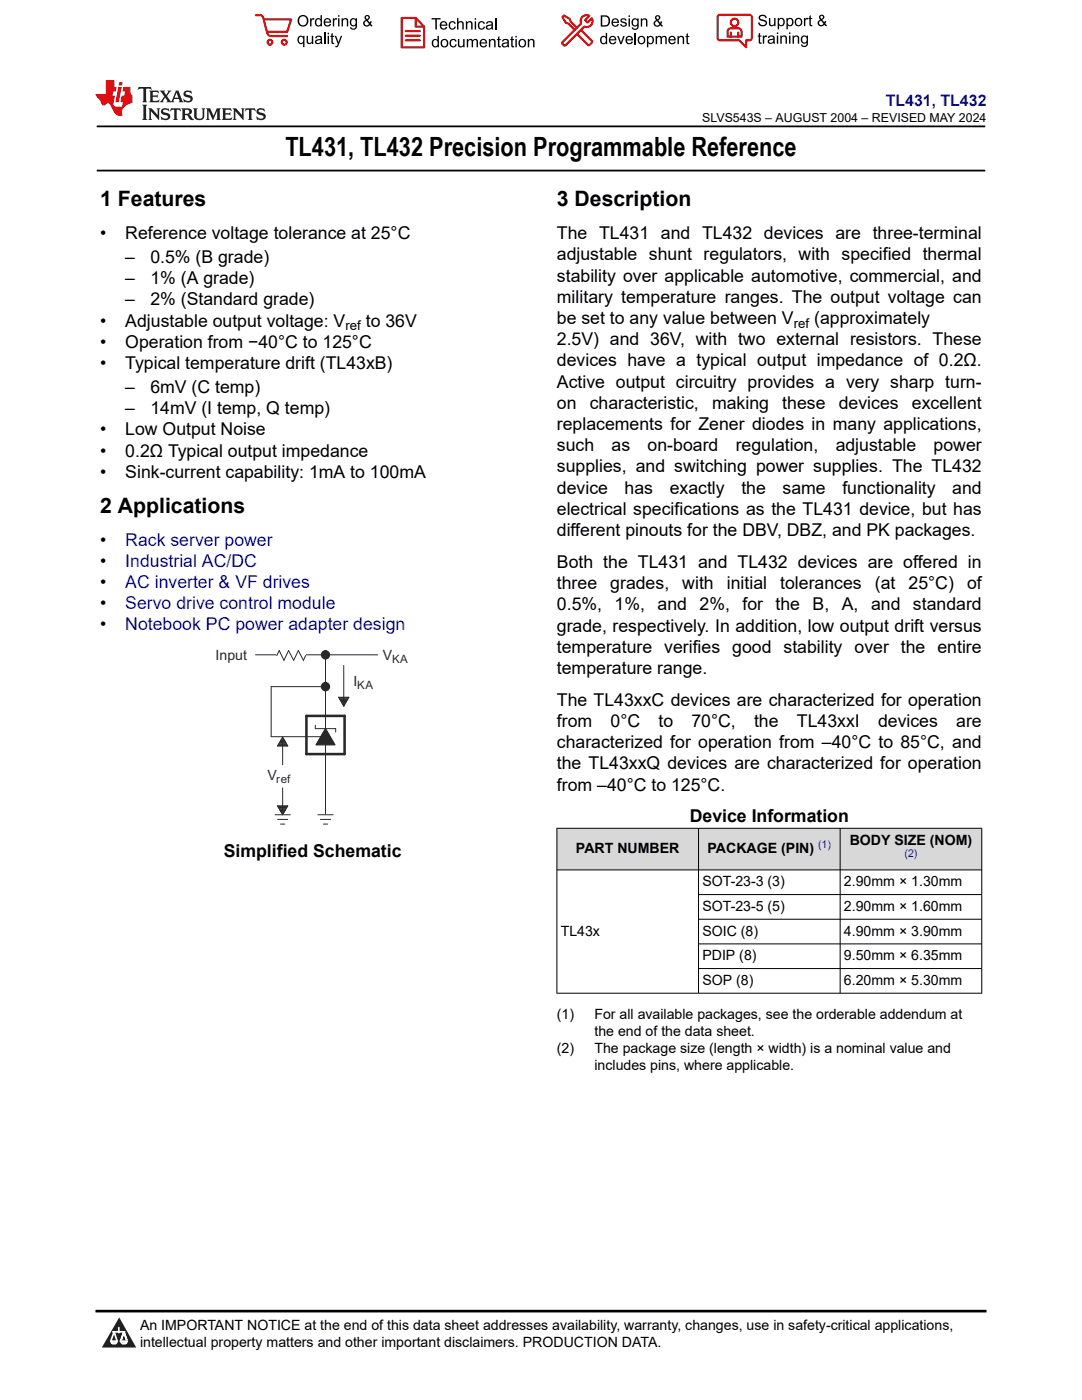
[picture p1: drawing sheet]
<svg xmlns="http://www.w3.org/2000/svg" width="216mm" height="279mm" viewBox="0 0 216 279" stroke-linecap="round" stroke-linejoin="round" font-family="sans-serif">
<path d="M19.3 25.2h177.3M19.3 34h177.3" fill="none" stroke="#000" stroke-width=".35"/>
<path d="M56.4 148.3v13.4" fill="none" stroke="#2b292a" stroke-width=".2"/>
<path d="M51.4 152.9h8.7v4.1h-8.7z" fill-rule="evenodd" fill="#fff"/>
<path d="M51.4 152.9h8.7v4.1h-8.7z" fill="none" stroke="#fff" stroke-width=".34"/>
<g fill="none" stroke="#2b292a" stroke-width=".2">
<path d="M51 130.7h24.4M64.9 130.9v31.5M64.9 137h-10.8v10h10.7M67.6 139.1h2l-1 1.8zM67.7 139.2h1.9M67.7 139.3h1.8M67.7 139.5h1.7M67.8 139.6h1.6M67.9 139.7h1.4M68 139.8h1.2M68.1 140h1.1M68.6 132.8v8.1"/>
<path d="M55.4 148.8h2M55.5 148.7h1.8M55.6 148.5h1.6M55.7 148.3h1.4M55.8 148.2h1.2M55.9 148h1M56 147.8h.8M56.1 147.7h.6M56.1 147.5h.6M56.2 147.4h.4M56.3 147.3h.2M56.4 147.1l1 1.8h-2z"/>
<path d="M62.9 144.7v.7h4.1v.7M64.9 145.4l1.9 3.2h-3.7zM68.2 140.1h.9M68.3 140.3h.6M68.3 140.3h.7M68.3 140.5h.5M68.4 140.6h.4M68.5 140.8h.2M68.6 140.8h.1M54.9 162.6h3M55.4 163.5h2M55.4 160.9h2"/>
<path d="M55.4 160.8h2l-1 1.8zM55.5 161h1.8M55.6 161.2h1.6M55.7 161.4h1.4M55.8 161.5h1.2M55.9 161.7h1M55.9 161.8h1M56 164.5h.8M56 161.9h.8M56.1 162h.6M56.1 162.2h.6M56.2 162.3h.4"/>
<path d="M56.3 162.4h.2M63.4 162.6h3.1M63.9 163.5h2.1M64.5 164.5h.9"/>
</g>
<path d="M61.1 142.9h7.7v7.6h-7.7z" fill="none" stroke="#2b292a" stroke-width=".51"/>
<path d="M64.9 145.4l1.9 3.2h-3.7z" fill="#2b292a"/>
<path d="M64.9 145.4l1.9 3.2h-3.7z" fill="none" stroke="#2b292a" stroke-width=".2"/>
<path d="M55.2 129.8h5.9v2h-5.9z" fill-rule="evenodd" fill="#fff"/>
<path d="M55.2 130.9l.5-1.1 1 2 .9-2 1 2 .9-2 1 2 .5-.9" fill="none" stroke="#2b292a" stroke-width=".2"/>
<circle cx="64.9" cy="130.7" r=".76" fill="#2b292a"/>
<circle cx="64.9" cy="130.7" r=".76" fill="none" stroke="#2b292a" stroke-width=".34"/>
<circle cx="64.9" cy="137" r=".76" fill="#2b292a"/>
<circle cx="64.9" cy="137" r=".76" fill="none" stroke="#2b292a" stroke-width=".34"/>
<g fill="#d8d8d8">
<path d="M111.1 165.3h84.8v8.3h-84.8z" fill-rule="evenodd"/>
<path d="M111.2 165.4h28.1v8.1h-28.1z" fill-rule="evenodd"/>
<path d="M139.4 165.4h28.2v8.1h-28.2z" fill-rule="evenodd"/>
<path d="M167.7 165.4h28.1v8.1h-28.1z" fill-rule="evenodd"/>
</g>
<path d="M111.1 165.3h84.9M111.1 173.6h84.9M111.1 165.2v33.1M139.4 165.2v33.1M139.4 178.5h56.6M167.6 165.2v33.1M195.9 165.2v33.1M139.4 183.5h56.6M139.4 188.4h56.6M139.4 193.3h56.6M196 198.2h-84.9" fill="none" stroke="#000" stroke-width=".2"/>
<path d="M0 0h215.9v23.8h-215.9z" fill-rule="evenodd" fill="#fff"/>
<path d="M27.7 17.4l-.2 .6 .5-.3h.6v.1v2.2l-.2 .4h1l-.2-.4v-2.2v-.1h.5l.5 .3-.1-.6zM29.8 18.1l.2 .4v1.5l-.2 .4h1.9l.1-.6a1.08 1.08 0 0 1-1.3 .2v-.7h.6l.4 .2v-.6l-.4 .2h-.6v-.6l.2-.1a1 1 0 0 1 1 .2l-.1-.5zM31.8 18.1l1 1.1-1 1.2h.9l-.2-.2 .4-.7 .5 .7-.2 .2h1.6l-.2-.2 .1-.4h1l.1 .4-.1 .2h.9l-.2-.3-.8-2h-.5l-1 2.2-.8-1.1 .9-1.1h-.8l.2 .2-.5 .7-.3-.7 .1-.2zM35.2 18.5l.4 1h-.8zM36.8 18.2a.65 .65 0 0 0-.2 .7 .65 .65 0 0 0 .6 .5l.7 .2 .1 .2a.79 .79 0 0 1-.7 .4 .79 .79 0 0 1-.7-.5l.1 .7 .2-.1a.93 .93 0 0 0 1.1 .1 .93 .93 0 0 0 .4-1 1.46 1.46 0 0 0-1.2-.6l-.1-.3a1.09 1.09 0 0 1 1.2 .2l-.2-.6-.1 .1-.6-.2zM28.4 20.9l.2 .4v2.3l-.2 .3h1l-.2-.3v-2.3l.2-.4zM29.6 21.6l.2 .4v1.6l-.2 .3h.8l-.3-.3v-1.4l1.7 1.8v-2l.2-.4h-.8l.2 .2 .1 1.1-1.2-1.3zM32.3 21.8a.65 .65 0 0 0-.2 .7 .65 .65 0 0 0 .7 .4l.6 .2 .1 .2a.79 .79 0 0 1-.7 .4 .79 .79 0 0 1-.7-.5l.1 .7 .2-.1a.93 .93 0 0 0 1.1 .1 .93 .93 0 0 0 .4-.9 1.46 1.46 0 0 0-1.2-.6l-.1-.4a1.09 1.09 0 0 1 1.2 .2l-.2-.6-.1 .1-.6-.1zM34.1 21.6l-.1 .7a.63 .63 0 0 1 .7-.4l.1 1.7-.3 .3h1l-.2-.3v-1.7a.66 .66 0 0 1 .8 .4l-.1-.7zM36.2 21.6l.2 .4v1.6l-.2 .3h.9l-.2-.2v-.7h.5l.1 .2a.79 .79 0 0 0 1.2 .6l-1-.9a.61 .61 0 0 0 .6-.6 .61 .61 0 0 0-.5-.6zM36.9 21.9h.2a.47 .47 0 0 1 .5 .1 .47 .47 0 0 1 .1 .5l-.2 .2h-.6zM38.5 21.6l.2 .2a2.27 2.27 0 0 0 .4 2 1.04 1.04 0 0 0 1.7-.7v-1.3l.2-.2h-.8l.2 .4v1.1a.6 .6 0 0 1-.6 .6 .6 .6 0 0 1-.6-.6v-1.1l.3-.4zM41.1 21.6l.2 .4v1.6l-.2 .3h.7l-.2-.3v-1.5l.9 1.9 .8-1.9v1.5l-.2 .3h1l-.3-.3v-1.6l.3-.4h-.8l-.7 1.5-.7-1.5zM44.3 21.6l.2 .4v1.6l-.2 .3h1.9l.1-.5a1.09 1.09 0 0 1-1.3 .1v-.6h.6l.4 .1v-.6l-.4 .2h-.6v-.6l.2-.1a1.01 1.01 0 0 1 1 .3l-.1-.6zM46.4 21.6l.3 .4v1.6l-.3 .3h.8l-.2-.3v-1.4l1.6 1.8v-2l.2-.4h-.7l.2 .2v1.1l-1.2-1.3zM49 21.6l-.1 .7a.63 .63 0 0 1 .8-.4v1.7l-.3 .3h1l-.2-.3v-1.7a.66 .66 0 0 1 .8 .4l-.1-.7zM51.4 21.8a.65 .65 0 0 0-.2 .7 .65 .65 0 0 0 .6 .4l.6 .2 .2 .2a.79 .79 0 0 1-.8 .4 .79 .79 0 0 1-.6-.5l.1 .7 .2-.1a.93 .93 0 0 0 1 .1 .93 .93 0 0 0 .5-.9 1.46 1.46 0 0 0-1.3-.6l-.1-.4a1.09 1.09 0 0 1 1.3 .2l-.2-.6-.2 .1-.5-.1z" fill="#231f20"/>
<path d="M21.1 16v2.8h-2.1l.1 .3 .9 1a.95 .95 0 0 0 .9 .9 .59 .59 0 0 1 .6-.4 .59 .59 0 0 1 .5 .4l.4 .8a1.59 1.59 0 0 0 2.1 1.3 1.61 1.61 0 0 1 1-2.2l1-.4-.1-1.5a1.59 1.59 0 0 1-.4-1.6h-1.4l-.2 .9h.5l-.1 .8h-.5l-.2 1v.2l.4 .1-.2 .9h-.6a.73 .73 0 0 1-1.1-.7l.3-1.5h-.5l.2-.8h.5l.2-.9h-.5v-1.4zM23.6 17.4l-.6 3h.7l.6-3zM23.8 16.4l-.1 .7h.7l.1-.7z" fill="#ed1c24"/>
<g fill="#000">
<path d="M59.4 4.2a1.12 1.12 0 0 1 2.2 0 1.12 1.12 0 0 1-2.2 0zM59.9 3.5a.89 .89 0 0 0-.1 1.1 .89 .89 0 0 0 1.1 .4 .88 .88 0 0 0 .3-1.3 .88 .88 0 0 0-1.3-.2z" fill-rule="evenodd"/>
<path d="M59.5 7.3l.5-.2 .5 .3v-.3h.3v2.3h-.3v-.8a.74 .74 0 0 1-1 0 .74 .74 0 0 1-.1-1zM59.8 7.5a.57 .57 0 0 0-.2 .7 .57 .57 0 0 0 .8 .2 .57 .57 0 0 0 .1-.7 .57 .57 0 0 0-.7-.2z" fill-rule="evenodd"/>
<path d="M61.9 3.6h.2v.3l.2-.2 .3-.1 .2 .1-.1 .3a.36 .36 0 0 0-.5 0 .36 .36 0 0 0 0 .4v.9h-.3z" fill-rule="evenodd"/>
<path d="M61.2 7.1h.3v.9a.41 .41 0 0 0 .4 .6 .41 .41 0 0 0 .3-.6v-.9h.3v1.7h-.2v-.3a.58 .58 0 0 1-.7 .3 .58 .58 0 0 1-.4-.6z" fill-rule="evenodd"/>
<path d="M63 3.8l.5-.2 .5 .2v-.8h.2v2.3h-.2v-.2a.75 .75 0 0 1-1-.1 .75 .75 0 0 1-.1-1zM63.2 4a.57 .57 0 0 0-.1 .7 .57 .57 0 0 0 .8 .2 .57 .57 0 0 0 .1-.7 .57 .57 0 0 0-.8-.2z" fill-rule="evenodd"/>
<path d="M63 7.3a.74 .74 0 0 1 1-.1 .74 .74 0 0 1 .3 .9v.7h-.3v-.2a.57 .57 0 0 1-.8 .2 .57 .57 0 0 1-.2-.8l1-.3a.41 .41 0 0 0-.4-.4 .41 .41 0 0 0-.4 .4l-.3-.1zM63.2 8.2a.35 .35 0 0 0 .2 .5 .35 .35 0 0 0 .5-.3l.1-.4z" fill-rule="evenodd"/>
<path d="M65.4 6.5h.3v.3h-.3zM65.4 7.1h.3v1.7h-.3z" fill-rule="evenodd"/>
<path d="M64.8 3.8a.76 .76 0 0 1 .9-.1 .76 .76 0 0 1 .4 .8h-1.2a.47 .47 0 0 0 .3 .6 .47 .47 0 0 0 .6-.4l.3 .1a.82 .82 0 0 1-1.3 .3 .82 .82 0 0 1 0-1.3zM65 4l-.1 .3h.9l-.3-.4z" fill-rule="evenodd"/>
<path d="M66.4 3.6h.3v.3l.1-.2 .4-.1 .1 .1-.1 .3a.36 .36 0 0 0-.4 0 .36 .36 0 0 0-.1 .4v.9h-.3z" fill-rule="evenodd"/>
<path d="M66.1 6.7l.3-.1v.5h.3v.3h-.3v.9l.1 .2h.2v.3a.41 .41 0 0 1-.4-.1 .41 .41 0 0 1-.2-.4v-.9h-.2v-.3h.2z" fill-rule="evenodd"/>
<path d="M66.8 7.1h.3l.4 1.4 .5-1.4h.3l-.6 1.7a.57 .57 0 0 1-.8 .6v-.3a.37 .37 0 0 0 .5-.3z" fill-rule="evenodd"/>
<path d="M67.5 3h.2v.3h-.2zM67.5 3.6h.2v1.7h-.2z" fill-rule="evenodd"/>
<path d="M68.2 3.6h.2v.3a.58 .58 0 0 1 .7-.3 .58 .58 0 0 1 .4 .7v1h-.3v-1a.4 .4 0 0 0-.4-.5 .4 .4 0 0 0-.4 .6v.9h-.2z" fill-rule="evenodd"/>
<path d="M70 3.8l.5-.2 .5 .2v-.2h.2v1.5a.71 .71 0 0 1-.5 .8 .71 .71 0 0 1-.8-.5h.2a.46 .46 0 0 0 .6 .3 .46 .46 0 0 0 .3-.6 .78 .78 0 0 1-1.1-.2 .78 .78 0 0 1 .1-1.1zM70.2 4a.53 .53 0 0 0-.1 .8 .53 .53 0 0 0 .8 0 .54 .54 0 0 0 0-.7 .54 .54 0 0 0-.7-.1z" fill-rule="evenodd"/>
<path d="M72.9 3.1a.53 .53 0 0 1 .8 .1 .53 .53 0 0 1-.3 .8l.4 .5 .1-.3 .3 .1-.2 .5 .3 .3-.2 .2-.3-.3a.71 .71 0 0 1-1.2 .1 .71 .71 0 0 1 .4-1.1l-.3-.5zM73 3.5a.3 .3 0 0 0 .6 0 .3 .3 0 0 0-.6 0zM72.9 4.3a.45 .45 0 0 0 0 .7 .45 .45 0 0 0 .7-.2l-.5-.6z" fill-rule="evenodd"/>
<path d="M86.1 3.6h1.8v.3h-.7v2h-.3v-2h-.8z" fill-rule="evenodd"/>
<path d="M86.3 8l.5-.2 .5 .2v-.8h.3v2.2h-.3v-.2a.76 .76 0 0 1-1 0 .76 .76 0 0 1-.1-1zM86.6 8.1a.58 .58 0 0 0-.2 .8 .58 .58 0 0 0 .8 .2 .58 .58 0 0 0 .1-.8 .58 .58 0 0 0-.7-.2z" fill-rule="evenodd"/>
<path d="M88.2 7.9a.81 .81 0 0 1 1.1 .2 .81 .81 0 0 1-.2 1.1 .81 .81 0 0 1-1.1-.1l-.1-.8zM88.3 8.1a.57 .57 0 0 0 0 .9 .57 .57 0 0 0 .8 0 .57 .57 0 0 0 0-.8 .57 .57 0 0 0-.8-.1z" fill-rule="evenodd"/>
<path d="M88 4.4a.77 .77 0 0 1 .9-.1 .77 .77 0 0 1 .4 .8h-1.3a.48 .48 0 0 0 .4 .6 .48 .48 0 0 0 .6-.3h.3a.83 .83 0 0 1-1.3 .4 .83 .83 0 0 1 0-1.4zM88.2 4.6l-.2 .3h1l-.3-.4z" fill-rule="evenodd"/>
<path d="M89.7 4.4a.7 .7 0 0 1 1.2 .3l-.2 .1a.45 .45 0 0 0-.6-.3 .45 .45 0 0 0-.3 .6 .45 .45 0 0 0 .3 .6 .45 .45 0 0 0 .6-.4h.3a.76 .76 0 0 1-1.1 .6 .76 .76 0 0 1-.3-1.1z" fill-rule="evenodd"/>
<path d="M89.9 8a.7 .7 0 0 1 1.2 .3h-.3a.45 .45 0 0 0-.5-.3 .45 .45 0 0 0-.3 .6 .45 .45 0 0 0 .3 .6 .45 .45 0 0 0 .6-.4l.2 .1a.76 .76 0 0 1-1 .5 .76 .76 0 0 1-.4-1.1z" fill-rule="evenodd"/>
<path d="M91.2 3.6h.3v.8a.59 .59 0 0 1 .7-.2 .59 .59 0 0 1 .3 .7v1h-.2v-1a.4 .4 0 0 0-.5-.4 .4 .4 0 0 0-.3 .5v.9h-.3z" fill-rule="evenodd"/>
<path d="M91.4 7.8h.2v.9a.41 .41 0 0 0 .5 .5 .41 .41 0 0 0 .3-.5v-.9h.3v1.6h-.3v-.2a.58 .58 0 0 1-.7 .3 .58 .58 0 0 1-.3-.7z" fill-rule="evenodd"/>
<path d="M93 4.2h.2v.3a.59 .59 0 0 1 .7-.3 .59 .59 0 0 1 .4 .7v1h-.3v-1a.41 .41 0 0 0-.4-.5 .41 .41 0 0 0-.4 .6v.9h-.2z" fill-rule="evenodd"/>
<path d="M93.1 7.8h.3v.2a.56 .56 0 0 1 1 0 .54 .54 0 0 1 .6-.2 .54 .54 0 0 1 .4 .5v1.1h-.3v-1a.34 .34 0 0 0-.3-.4 .34 .34 0 0 0-.4 .3v1.1h-.3v-1a.38 .38 0 0 0-.5-.4 .38 .38 0 0 0-.2 .6v.8h-.3z" fill-rule="evenodd"/>
<path d="M94.7 3.6h.3v.3h-.3zM94.7 4.2h.3v1.7h-.3z" fill-rule="evenodd"/>
<path d="M95.5 4.4a.7 .7 0 0 1 1.3 .3l-.3 .1a.45 .45 0 0 0-.6-.3 .45 .45 0 0 0-.3 .6 .45 .45 0 0 0 .3 .6 .45 .45 0 0 0 .6-.4h.3a.76 .76 0 0 1-1.1 .6 .76 .76 0 0 1-.3-1.1z" fill-rule="evenodd"/>
<path d="M95.9 8a.77 .77 0 0 1 .9-.2 .77 .77 0 0 1 .4 .9h-1.2a.48 .48 0 0 0 .3 .5 .48 .48 0 0 0 .6-.3h.3a.83 .83 0 0 1-1.3 .4 .83 .83 0 0 1 0-1.3zM96.1 8.1l-.1 .4h.9l-.2-.5z" fill-rule="evenodd"/>
<path d="M97.5 7.8h.3v.2a.59 .59 0 0 1 .7-.2 .59 .59 0 0 1 .4 .6v1h-.3v-1a.41 .41 0 0 0-.5-.4 .41 .41 0 0 0-.3 .5v.9h-.3z" fill-rule="evenodd"/>
<path d="M97.1 4.4a.74 .74 0 0 1 1-.1 .74 .74 0 0 1 .3 .9v.7h-.3v-.2a.59 .59 0 0 1-.8 .2 .59 .59 0 0 1-.3-.8l1.1-.3a.42 .42 0 0 0-.4-.4 .42 .42 0 0 0-.5 .4l-.2-.1zM97.3 5.3a.36 .36 0 0 0 .2 .5 .36 .36 0 0 0 .5-.2l.1-.5z" fill-rule="evenodd"/>
<path d="M99.4 7.4l.2-.2v.6h.3v.2h-.3v1l.1 .2h.2l.1 .2a.41 .41 0 0 1-.5 0 .41 .41 0 0 1-.1-.4v-1h-.2v-.2h.2z" fill-rule="evenodd"/>
<path d="M100.3 8a.74 .74 0 0 1 .9-.2 .74 .74 0 0 1 .3 .9l.1 .7h-.3v-.2a.59 .59 0 0 1-.8 .3 .59 .59 0 0 1-.3-.8l1-.3a.42 .42 0 0 0-.3-.4 .42 .42 0 0 0-.5 .3h-.3zM100.5 8.8a.36 .36 0 0 0 .1 .5 .36 .36 0 0 0 .5-.2l.2-.5z" fill-rule="evenodd"/>
<path d="M102 7.4l.3-.2v.6h.3v.2h-.3v1l.1 .2h.2v.2a.41 .41 0 0 1-.5 0 .41 .41 0 0 1-.1-.4v-1h-.2v-.2h.2z" fill-rule="evenodd"/>
<path d="M102.8 7.2h.3v.3h-.3zM102.8 7.8h.3v1.6h-.3z" fill-rule="evenodd"/>
<path d="M103.7 7.9a.81 .81 0 0 1 1.1 .2 .81 .81 0 0 1-.1 1.1 .81 .81 0 0 1-1.2-.1v-.8zM103.9 8.1a.57 .57 0 0 0-.1 .9 .57 .57 0 0 0 .8 0 .57 .57 0 0 0 0-.8 .57 .57 0 0 0-.7-.1z" fill-rule="evenodd"/>
<path d="M105.3 7.8h.3v.2a.59 .59 0 0 1 .7-.2 .59 .59 0 0 1 .4 .6v1h-.3v-1a.41 .41 0 0 0-.5-.4 .41 .41 0 0 0-.3 .5v.9h-.3z" fill-rule="evenodd"/>
<path d="M119.9 3.1h.7a1.12 1.12 0 0 1 1.1 1.1 1.12 1.12 0 0 1-1 1.1h-.8zM120.2 3.3v1.7h.4a.86 .86 0 0 0 .8-.8 .86 .86 0 0 0-.8-.9z" fill-rule="evenodd"/>
<path d="M119.9 7.4l.5-.3 .5 .3v-.8h.2v2.2h-.2v-.2a.75 .75 0 0 1-1 0 .75 .75 0 0 1-.1-1zM120.1 7.5a.57 .57 0 0 0-.1 .8 .57 .57 0 0 0 .8 .2 .57 .57 0 0 0 .1-.8 .57 .57 0 0 0-.8-.2z" fill-rule="evenodd"/>
<path d="M121.7 7.4a.76 .76 0 0 1 .9-.2 .76 .76 0 0 1 .4 .9h-1.2a.47 .47 0 0 0 .3 .5 .47 .47 0 0 0 .6-.3h.3a.82 .82 0 0 1-1.3 .4 .82 .82 0 0 1 0-1.3zM121.9 7.5l-.1 .3h.9l-.3-.4z" fill-rule="evenodd"/>
<path d="M122.2 3.9a.76 .76 0 0 1 .9-.2 .76 .76 0 0 1 .4 .9h-1.2a.47 .47 0 0 0 .4 .5 .47 .47 0 0 0 .5-.3h.3a.82 .82 0 0 1-1.3 .4 .82 .82 0 0 1 0-1.3zM122.5 4l-.2 .3h.9l-.2-.4z" fill-rule="evenodd"/>
<path d="M123.9 3.8a.71 .71 0 0 1 1.1 .3h-.2a.32 .32 0 0 0-.4-.3 .32 .32 0 0 0-.3 .4h.1a.75 .75 0 0 1 .9 .8 .72 .72 0 0 1-.7 .3 .72 .72 0 0 1-.7-.5h.3a.36 .36 0 0 0 .4 .4 .36 .36 0 0 0 .3-.5 .8 .8 0 0 1-.9-.7z" fill-rule="evenodd"/>
<path d="M123.2 7.2h.3l.4 1.3 .5-1.3h.3l-.7 1.6h-.2z" fill-rule="evenodd"/>
<path d="M125.4 3.1h.3v.3h-.3zM125.4 3.7h.3v1.6h-.3z" fill-rule="evenodd"/>
<path d="M125 7.4a.76 .76 0 0 1 .9-.2 .76 .76 0 0 1 .4 .9h-1.2a.47 .47 0 0 0 .3 .5 .47 .47 0 0 0 .6-.3h.3a.82 .82 0 0 1-1.3 .4 .82 .82 0 0 1 0-1.3zM125.2 7.5l-.1 .3h.9l-.2-.4z" fill-rule="evenodd"/>
<path d="M126.2 3.9l.5-.3 .5 .3v-.2h.2v1.4a.71 .71 0 0 1-.5 .8 .71 .71 0 0 1-.8-.5l.2 .1a.46 .46 0 0 0 .6 .2 .46 .46 0 0 0 .3-.6 .78 .78 0 0 1-1.1-.1 .78 .78 0 0 1 .1-1.1zM126.4 4a.53 .53 0 0 0-.1 .8 .53 .53 0 0 0 .8 0 .54 .54 0 0 0 0-.7 .54 .54 0 0 0-.7-.1z" fill-rule="evenodd"/>
<path d="M127.5 7.3a.8 .8 0 0 1 1.1 .2 .8 .8 0 0 1-.1 1.1 .8 .8 0 0 1-1.2-.1v-.8zM127.7 7.5a.56 .56 0 0 0-.1 .9 .56 .56 0 0 0 .8-.1 .56 .56 0 0 0 0-.7 .56 .56 0 0 0-.7-.1z" fill-rule="evenodd"/>
<path d="M127.9 3.7h.2v.2a.58 .58 0 0 1 .7-.2 .58 .58 0 0 1 .4 .6v1h-.3v-1a.4 .4 0 0 0-.4-.4 .4 .4 0 0 0-.4 .5v.9h-.2z" fill-rule="evenodd"/>
<path d="M129.1 7.2h.2v.2a.72 .72 0 0 1 1-.1 .72 .72 0 0 1 .2 1 .64 .64 0 0 1-.5 .5 .64 .64 0 0 1-.6-.2v.8h-.3zM129.5 7.5a.56 .56 0 0 0-.2 .8 .56 .56 0 0 0 .8 .2 .56 .56 0 0 0 .1-.8 .56 .56 0 0 0-.7-.2z" fill-rule="evenodd"/>
<path d="M130.8 7.2h.3v.2a.55 .55 0 0 1 .9 0 .53 .53 0 0 1 .6-.3 .53 .53 0 0 1 .4 .6v1.1h-.2v-1a.34 .34 0 0 0-.3-.4 .34 .34 0 0 0-.4 .3v1.1h-.3v-1a.37 .37 0 0 0-.5-.4 .37 .37 0 0 0-.2 .6v.8h-.3z" fill-rule="evenodd"/>
<path d="M130.8 3.2a.53 .53 0 0 1 .9 .1 .53 .53 0 0 1-.4 .8l.4 .5 .2-.4 .2 .1-.2 .5 .4 .3-.2 .3-.3-.4a.71 .71 0 0 1-1.2 .1 .71 .71 0 0 1 .3-1.1l-.2-.5zM130.9 3.6a.3 .3 0 0 0 .6 0 .3 .3 0 0 0-.6 0zM130.9 4.3a.45 .45 0 0 0 0 .7 .45 .45 0 0 0 .7-.2l-.5-.6z" fill-rule="evenodd"/>
<path d="M133.6 7.4a.76 .76 0 0 1 .9-.2 .76 .76 0 0 1 .3 .9h-1.2a.47 .47 0 0 0 .4 .5 .47 .47 0 0 0 .6-.3h.2a.82 .82 0 0 1-1.2 .4 .82 .82 0 0 1 0-1.3zM133.8 7.5l-.2 .3h1l-.3-.4z" fill-rule="evenodd"/>
<path d="M135.2 7.2h.2v.2a.58 .58 0 0 1 .7-.2 .58 .58 0 0 1 .4 .6v1h-.3v-1a.4 .4 0 0 0-.4-.4 .4 .4 0 0 0-.3 .5v.9h-.3z" fill-rule="evenodd"/>
<path d="M137 6.8l.3-.2v.6h.2v.2h-.2v1v.2h.2l.1 .2a.41 .41 0 0 1-.5 0 .41 .41 0 0 1-.1-.5v-.9h-.2v-.2h.2z" fill-rule="evenodd"/>
<path d="M151.6 3.1a.88 .88 0 0 1 1.4 .5h-.3a.49 .49 0 0 0-.5-.5 .49 .49 0 0 0-.5 .6l.1 .1a1.06 1.06 0 0 1 1.2 1 .95 .95 0 0 1-.9 .4 .95 .95 0 0 1-.8-.7h.3a.58 .58 0 0 0 .6 .5 .58 .58 0 0 0 .5-.6l-.2-.1a.95 .95 0 0 1-1.1-.9z" fill-rule="evenodd"/>
<path d="M151.4 6.7l.3-.2v.6h.2v.2h-.2v1v.2h.2l.1 .2a.41 .41 0 0 1-.5 0 .41 .41 0 0 1-.1-.5v-.9h-.2v-.2h.2z" fill-rule="evenodd"/>
<path d="M152.2 7.1h.3v.2l.1-.2h.4h.1l-.1 .3a.36 .36 0 0 0-.4 0 .36 .36 0 0 0-.1 .5v.8h-.3z" fill-rule="evenodd"/>
<path d="M153.3 7.3a.74 .74 0 0 1 1-.2 .74 .74 0 0 1 .3 .9l.1 .7h-.3l-.1-.2a.57 .57 0 0 1-.8 .3 .57 .57 0 0 1-.1-.9l.9-.2a.41 .41 0 0 0-.4-.4 .41 .41 0 0 0-.4 .3h-.3zM153.5 8.1a.35 .35 0 0 0 .2 .5 .35 .35 0 0 0 .5-.2l.1-.5z" fill-rule="evenodd"/>
<path d="M153.4 3.6h.3v.9a.41 .41 0 0 0 .4 .5 .41 .41 0 0 0 .4-.5v-.9h.2v1.6h-.2v-.2a.58 .58 0 0 1-.7 .2 .58 .58 0 0 1-.4-.6z" fill-rule="evenodd"/>
<path d="M155 6.5h.3v.3h-.3zM155 7.1h.3v1.6h-.3z" fill-rule="evenodd"/>
<path d="M155.2 3.6h.2v.2a.72 .72 0 0 1 1-.1 .72 .72 0 0 1 .2 1 .64 .64 0 0 1-.5 .5 .64 .64 0 0 1-.6-.2v.8h-.3zM155.6 3.9a.56 .56 0 0 0-.2 .8 .56 .56 0 0 0 .8 .2 .56 .56 0 0 0 .1-.8 .56 .56 0 0 0-.7-.2z" fill-rule="evenodd"/>
<path d="M155.7 7.1h.3v.2a.58 .58 0 0 1 .7-.2 .58 .58 0 0 1 .3 .6v1h-.3v-1a.4 .4 0 0 0-.4-.4 .4 .4 0 0 0-.3 .5v.9h-.3z" fill-rule="evenodd"/>
<path d="M156.9 3.6h.3v.2a.72 .72 0 0 1 .9-.1 .72 .72 0 0 1 .2 1 .64 .64 0 0 1-.4 .5 .64 .64 0 0 1-.7-.2v.8h-.3zM157.3 3.9a.56 .56 0 0 0-.1 .8 .56 .56 0 0 0 .7 .2 .56 .56 0 0 0 .2-.8 .56 .56 0 0 0-.8-.2z" fill-rule="evenodd"/>
<path d="M157.4 6.5h.3v.3h-.3zM157.4 7.1h.3v1.6h-.3z" fill-rule="evenodd"/>
<path d="M158.1 7.1h.3v.2a.58 .58 0 0 1 .7-.2 .58 .58 0 0 1 .4 .6v1h-.3v-1a.4 .4 0 0 0-.5-.4 .4 .4 0 0 0-.3 .5v.9h-.3z" fill-rule="evenodd"/>
<path d="M158.8 3.7a.8 .8 0 0 1 1.1 .2 .8 .8 0 0 1-.1 1.1 .8 .8 0 0 1-1.1-.1l-.1-.8zM159 3.9a.56 .56 0 0 0-.1 .9 .56 .56 0 0 0 .9 0 .56 .56 0 0 0-.1-.8 .56 .56 0 0 0-.7-.1z" fill-rule="evenodd"/>
<path d="M160 7.3l.5-.2 .5 .2v-.2h.2v1.4a.71 .71 0 0 1-.5 .9 .71 .71 0 0 1-.9-.5h.3a.46 .46 0 0 0 .6 .2 .46 .46 0 0 0 .2-.6 .78 .78 0 0 1-1-.1 .78 .78 0 0 1 .1-1.1zM160.2 7.4a.53 .53 0 0 0-.1 .8 .53 .53 0 0 0 .8 0 .54 .54 0 0 0 0-.7 .54 .54 0 0 0-.7-.1z" fill-rule="evenodd"/>
<path d="M160.4 3.6h.3v.2l.1-.2h.4h.1l-.1 .3a.36 .36 0 0 0-.4 0 .36 .36 0 0 0-.1 .5v.8h-.3z" fill-rule="evenodd"/>
<path d="M161.5 3.2l.3-.2v.6h.3v.2h-.3v1v.2h.3v.2a.41 .41 0 0 1-.5 0 .41 .41 0 0 1-.1-.5v-.9h-.2v-.2h.2z" fill-rule="evenodd"/>
<path d="M163.6 3.1a.53 .53 0 0 1 .8 .1 .53 .53 0 0 1-.3 .8l.4 .5 .1-.3h.3l-.2 .5 .3 .3-.2 .3-.3-.3a.71 .71 0 0 1-1.2 .1 .71 .71 0 0 1 .4-1.2l-.3-.5zM163.7 3.5a.3 .3 0 0 0 .5 0 .3 .3 0 0 0-.5 0zM163.6 4.2a.45 .45 0 0 0 0 .8 .45 .45 0 0 0 .7-.3l-.5-.6z" fill-rule="evenodd"/>
</g>
<path d="M64.8 6.5v2.3M98.9 3.6v2.3M126.8 6.6v2.2" fill="none" stroke="#000" stroke-width=".28"/>
<g fill="none" stroke="#de0000" stroke-width=".42">
<path d="M51.1 3l1 .1a1.4 1.4 0 0 1 .6 1.2l.7 2.5a.95 .95 0 0 0 1.1 .4h2.8M52.7 3.9h5.4l-.8 2.4h-4M80.1 3.6h2.8v1.7h1.7v4.2h-4.5zM81 7.1h2.8M81 6.2h2.8M81 8.1h2.8M82.9 3.6l1.7 1.7M115.1 5.5l-1.3-1.2-.1-.5-1.2-.7-.3 .3 .7 1.1 .5 .2 1.3 1.3M115.9 6l2.2 2.2v.3l-.5 .5h-.3l-2.2-2.2zM115.9 6l.7-.7a1.19 1.19 0 0 0 1.3-.3 1.19 1.19 0 0 0 .2-1.4l-.9 .9-.4-.5 .8-.8a1.19 1.19 0 0 0-1.4 .1 1.19 1.19 0 0 0-.2 1.4l-3.8 3.7v.3l.3 .3h.3l2.3-2.2M143.2 3.2l.4-.2h6l.4 .2v4.4l-.2 .4-.9 .1v1.3l-1.4-1.3h-3.9l-.4-.3zM145.4 5.8l.4-.1h1.6a.61 .61 0 0 1 .6 .6v1h-2.8v-1z"/>
<path d="M145.8 6.5v.8M147.3 6.5v.8"/>
<circle cx="53.9" cy="8.4" r=".49"/>
<circle cx="56.7" cy="8.4" r=".49"/>
<circle cx="146.6" cy="4.5" r=".75"/>
</g>
<path d="M0 261.4h215.9v18h-215.9z" fill-rule="evenodd" fill="#fff"/>
<path d="M23.8 262.9l3.4 6h-6.9z" fill="#231f20"/>
<path d="M22.1 267.7h1.3l-.4 .5h-.3a.55 .55 0 0 1-.6-.5z" fill-rule="evenodd" fill="#fff"/>
<path d="M22.1 267.7h1.3l-.4 .5h-.3a.55 .55 0 0 1-.6-.5z" fill="none" stroke="#231f20" stroke-width=".34"/>
<path d="M22.1 267.7h1.3l-.4 .5h-.5zM22.6 265.8h.1M22.6 265.8h2.3zM23.7 265.9h.1M23.7 264.9v1zM24 267.7h.1" fill="none" stroke="#fff" stroke-width=".34"/>
<path d="M24.7 265.8l-.7 1.9z" fill="#fff"/>
<path d="M24.7 265.8l-.7 1.9z" fill="none" stroke="#fff" stroke-width=".34"/>
<path d="M24.7 265.8l.7 1.9z" fill="#fff"/>
<path d="M22.8 265.8l-.7 1.9zM22.8 265.8l.6 1.9zM24.7 265.8l.7 1.9zM25.3 267.7h.1" fill="none" stroke="#fff" stroke-width=".34"/>
<path d="M24.1 267.7h1.3a.65 .65 0 0 1-.6 .5 .65 .65 0 0 1-.7-.5z" fill-rule="evenodd" fill="#fff"/>
<path d="M24.1 267.7h1.3a.65 .65 0 0 1-.6 .5 .65 .65 0 0 1-.7-.5z" fill="none" stroke="#231f20" stroke-width=".34"/>
<path d="M24 267.7h.1M24.1 267.7h1.3l-.4 .5h-.5z" fill="none" stroke="#fff" stroke-width=".34"/>
<path d="M19 261.7h177.8" fill="none" stroke="#000" stroke-width=".53"/>
<text font-size="5.3" x="56.9" y="31.2">TL431, TL432 Precision Programmable Reference</text>
<g font-size="4.2">
<text x="20" y="41.2">1 Features</text>
<text x="111.1" y="41.2">3 Description</text>
<text x="20" y="102.3">2 Applications</text>
</g>
<g font-size="3.5">
<text x="20" y="47.7">•</text>
<text x="25" y="47.7">Reference voltage tolerance at 25°C</text>
<text x="111.1" y="47.7">The TL431 and TL432 devices are three-terminal</text>
<text x="25" y="52.5">–</text>
<text x="30" y="52.5">0.5% (B grade)</text>
<text x="111.1" y="52">adjustable shunt regulators, with specified thermal</text>
<text x="25" y="56.7">–</text>
<text x="30" y="56.7">1% (A grade)</text>
<text x="111.1" y="56.2">stability over applicable automotive, commercial, and</text>
<text x="20" y="65.2">•</text>
<text x="25" y="61">–</text>
<text x="25" y="65.2">Adjustable output voltage: V</text>
<text x="30" y="61">2% (Standard grade)</text>
<text x="73" y="65.2">to 36V</text>
<text x="111.1" y="64.7">be set to any value between V</text>
<text x="111.1" y="60.4">military temperature ranges. The output voltage can</text>
<text x="162.5" y="64.7">(approximately</text>
<text x="20" y="69.4">•</text>
<text x="25" y="69.4">Operation from −40°C to 125°C</text>
<text x="111.1" y="68.9">2.5V) and 36V, with two external resistors. These</text>
<text x="20" y="73.7">•</text>
<text x="25" y="73.7">Typical temperature drift (TL43xB)</text>
<text x="111.1" y="77.4">Active output circuitry provides a very sharp turn-</text>
<text x="111.1" y="73.1">devices have a typical output impedance of 0.2Ω.</text>
<text x="25" y="78.4">–</text>
<text x="25" y="82.6">–</text>
<text x="30" y="78.4">6mV (C temp)</text>
<text x="30" y="82.6">14mV (I temp, Q temp)</text>
<text x="111.1" y="81.6">on</text>
<text x="117.7" y="81.6">characteristic,</text>
<text x="142.1" y="81.6">making</text>
<text x="156.1" y="81.6">these</text>
<text x="167.4" y="81.6">devices</text>
<text x="182" y="81.6">excellent</text>
<text x="20" y="86.9">•</text>
<text x="25" y="86.9">Low Output Noise</text>
<text x="111.1" y="85.8">replacements for Zener diodes in many applications,</text>
<text x="20" y="91.1">•</text>
<text x="20" y="95.3">•</text>
<text x="25" y="91.1">0.2Ω Typical output impedance</text>
<text x="25" y="95.3">Sink-current capability: 1mA to 100mA</text>
<text x="111.1" y="90.1">such</text>
<text x="111.1" y="94.3">supplies, and switching power supplies. The TL432</text>
<text x="122" y="90.1">as</text>
<text x="129.2" y="90.1">on-board</text>
<text x="146.8" y="90.1">regulation,</text>
<text x="166.7" y="90.1">adjustable</text>
<text x="186.3" y="90.1">power</text>
<text x="111.1" y="98.5">device</text>
<text x="124.6" y="98.5">has</text>
<text x="133.6" y="98.5">exactly</text>
<text x="147.9" y="98.5">the</text>
<text x="156.1" y="98.5">same</text>
<text x="168.1" y="98.5">functionality</text>
<text x="190" y="98.5">and</text>
<text x="111.1" y="102.8">electrical specifications as the TL431 device, but has</text>
<text x="111.1" y="107">different pinouts for the DBV, DBZ, and PK packages.</text>
<text x="20" y="108.9">•</text>
<text x="20" y="113.1">•</text>
<text x="111.1" y="113.3">Both the TL431 and TL432 devices are offered in</text>
<text x="20" y="117.4">•</text>
<text x="111.1" y="117.6">three</text>
<text x="121.8" y="117.6">grades,</text>
<text x="136.2" y="117.6">with</text>
<text x="145" y="117.6">initial</text>
<text x="155.7" y="117.6">tolerances</text>
<text x="174.6" y="117.6">(at</text>
<text x="181.3" y="117.6">25°C)</text>
<text x="193" y="117.6">of</text>
<text x="20" y="121.6">•</text>
<text x="20" y="125.8">•</text>
<text x="111.1" y="121.8">0.5%,</text>
<text x="122.6" y="121.8">1%,</text>
<text x="131.2" y="121.8">and</text>
<text x="139.6" y="121.8">2%,</text>
<text x="148.2" y="121.8">for the</text>
<text x="162.2" y="121.8">B,</text>
<text x="168" y="121.8">A,</text>
<text x="173.8" y="121.8">and</text>
<text x="182.2" y="121.8">standard</text>
<text x="111.1" y="126">grade, respectively. In addition, low output drift versus</text>
<text x="111.1" y="130.3">temperature verifies good stability over the entire</text>
<text x="111.1" y="134.5">temperature range.</text>
<text x="111.1" y="140.9">The TL43xxC devices are characterized for operation</text>
<text x="111.1" y="145.1">from</text>
<text x="111.1" y="149.3">characterized for operation from –40°C to 85°C, and</text>
<text x="121.8" y="145.1">0°C</text>
<text x="131.4" y="145.1">to</text>
<text x="138" y="145.1">70°C,</text>
<text x="150.5" y="145.1">the</text>
<text x="159" y="145.1">TL43xxI</text>
<text x="175.2" y="145.1">devices</text>
<text x="190.8" y="145.1">are</text>
<text x="111.1" y="153.6">the TL43xxQ devices are characterized for operation</text>
<text x="111.1" y="157.8">from –40°C to 125°C.</text>
<text x="137.6" y="164.1">Device Information</text>
<text x="44.6" y="171">Simplified Schematic</text>
</g>
<g font-size="3.5" fill="#00f">
<text x="25" y="108.9">Rack server power</text>
<text x="25" y="113.1">Industrial AC/DC</text>
<text x="25" y="117.4">AC inverter &amp; VF drives</text>
<text x="25" y="121.6">Servo drive control module</text>
<text x="25" y="125.8">Notebook PC power adapter design</text>
</g>
<text font-size="3.2" fill="#00f" x="176.7" y="21.1">TL431, TL432</text>
<g font-size="2.8" fill="#2b292a">
<text x="43" y="131.8">Input</text>
<text x="76.4" y="131.8">V</text>
<text x="70.5" y="136.9">I</text>
<text x="53.4" y="155.7">V</text>
</g>
<g font-size="2.8">
<text x="114.9" y="170.3">PART NUMBER</text>
<text x="141.2" y="170.3">PACKAGE (PIN)</text>
<text x="169.5" y="168.6">BODY SIZE (NOM)</text>
<text x="140.2" y="176.9">SOT-23-3 (3)</text>
<text x="168.4" y="176.9">2.90mm × 1.30mm</text>
<text x="140.2" y="181.8">SOT-23-5 (5)</text>
<text x="168.4" y="181.8">2.90mm × 1.60mm</text>
<text x="111.9" y="186.7">TL43x</text>
<text x="140.2" y="186.7">SOIC (8)</text>
<text x="140.2" y="191.6">PDIP (8)</text>
<text x="168.4" y="186.7">4.90mm × 3.90mm</text>
<text x="168.4" y="191.6">9.50mm × 6.35mm</text>
<text x="140.2" y="196.6">SOP (8)</text>
<text x="168.4" y="196.6">6.20mm × 5.30mm</text>
<text x="111.1" y="203.4">(1)</text>
<text x="118.6" y="203.4">For all available packages, see the orderable addendum at</text>
<text x="118.6" y="206.8">the end of the data sheet.</text>
<text x="111.1" y="210.1">(2)</text>
<text x="118.6" y="210.1">The package size (length × width) is a nominal value and</text>
<text x="118.6" y="213.5">includes pins, where applicable.</text>
<text x="27.9" y="265.5">An IMPORTANT NOTICE at the end of this data sheet addresses availability, warranty, changes, use in safety-critical applications,</text>
<text x="27.9" y="268.9">intellectual property matters and other important disclaimers. PRODUCTION DATA.</text>
</g>
<g font-size="2.6">
<text x="68.9" y="65.9">ref</text>
<text x="158.4" y="65.4">ref</text>
</g>
<text font-size="2.5" x="140.1" y="24.3">SLVS543S – AUGUST 2004 – REVISED MAY 2024</text>
<g font-size="2.3" fill="#2b292a">
<text x="71.3" y="137.5">KA</text>
<text x="78.2" y="132.4">KA</text>
<text x="55.1" y="156.3">ref</text>
</g>
<g font-size="2.1" fill="#00f">
<text x="163.2" y="169.3">(1)</text>
<text x="180.5" y="171">(2)</text>
</g>
</svg>
